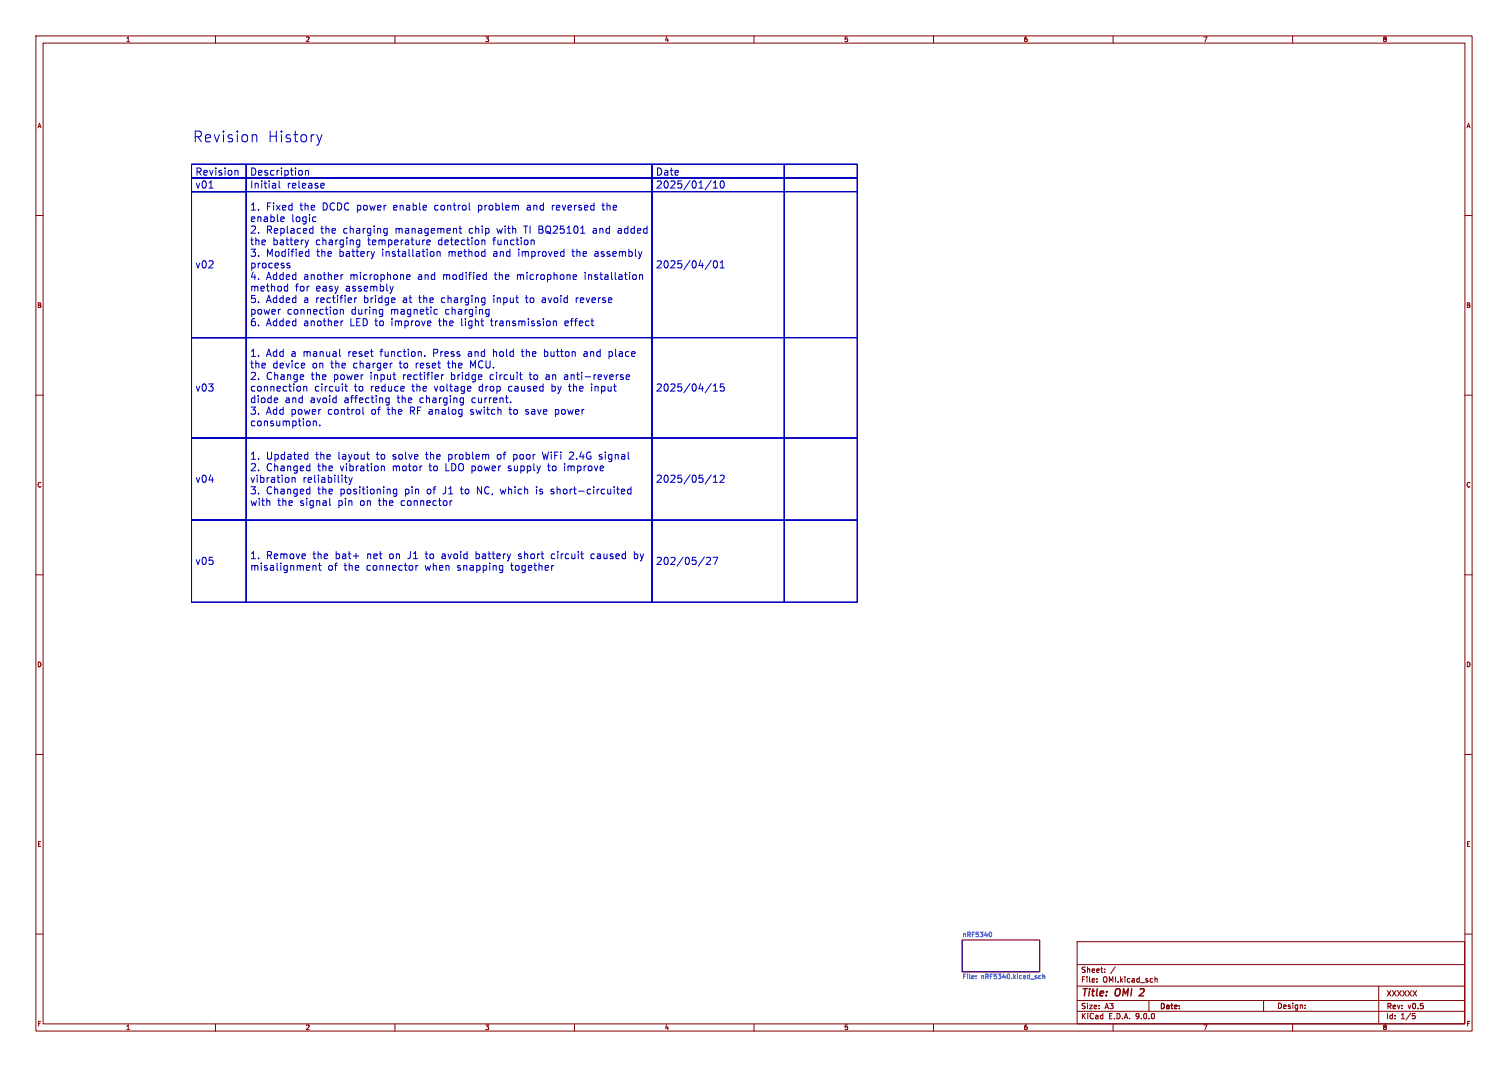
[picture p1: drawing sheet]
<svg xmlns="http://www.w3.org/2000/svg" width="420mm" height="297mm" viewBox="0 0 420 297" stroke-linecap="round" stroke-linejoin="round" font-family="sans-serif">
<g fill="none" stroke="#840000" stroke-width=".28">
<path d="M10 10h400v277h-400zM12 12h396v273h-396zM60 10v2M110 10v2M160 10v2M210 10v2M260 10v2M310 10v2M360 10v2M10 60h2M408 60h2M10 110h2"/>
<path d="M408 110h2M10 160h2M408 160h2M10 210h2M408 210h2M10 260h2M300 262.1h107.9v22.9h-107.9zM300 278.5h108M300 274.5h108M300 268.5h108M305.5 273.2v.2M305.5 272.5v.1"/>
<path d="M307.7 270.5v.2M307.7 269.8v.1M310.6 269.1l-1.3 1.9M320 278.5v3M321.7 271.9v1.5M321.7 272.5h.5l.1 .9M351.9 278.5v2.9M363.5 279.8v.1M384 274.5v10.5M408 260h2M60 285v2M110 285v2"/>
<path d="M160 285v2M210 285v2M260 285v2M300 281.5h108M310 285v2M360 285v2M363.5 280.6v.1M393.4 282.1h.7M393.5 282.7h.4l.3 .2-.2 .6-.5 .1"/>
</g>
<path d="M318.5 276.1l-1.3 1.1h1.3" fill="none" stroke="#840000" stroke-width=".4"/>
<path d="M268 261.6h21.6v8.9h-21.6z" fill="none" stroke="#840084" stroke-width=".28"/>
<path d="M275.8 259.5a.68 .68 0 0 1 .4 .6 .68 .68 0 0 1-.4 .6M271.8 272.3v.1M271.8 271.6v.2M289.3 272.2l.2 .2h.4M289.9 271.6h-.4l-.2 .2M290.4 271.7l.5-.1 .1 .8M290.4 271.1v1.3" fill="none" stroke="#008484" stroke-width=".28"/>
<g fill="none" stroke="#0000c2" stroke-width=".28">
<path d="M70.7 37.5h.4l.4 .4v1.6M88.2 37.5l.8 2M89 39.5l-.3 .7M89.7 37.5l-.7 2M53.3 45.7h15.3v3.8h-15.3zM53.3 49.5h15.3v3.8h-15.3zM53.3 53.3h15.3v40.7h-15.3zM53.3 45.7h185.5v121.9h-185.5zM53.3 49.5h185.5M53.3 53.3h15.3M58.2 52.4h1.1M65.7 47.4l.6 .3v1.1"/>
<path d="M68.6 45.7h113v3.8h-113zM68.6 49.5h113v3.8h-113zM68.6 53.3h113v40.7h-113zM68.6 45.7v121.9M77.7 50.4v1.7l.3 .3M85.1 47.6l.2-.2 .5 .1 .1 1.3M85.1 47.4v1.4M89.6 51l.6 .1 .1 .4-1 .2M90.2 52.3l-.6 .1M118.5 57.1l.3 .5-1 .2M118.7 58.4l-.2 .1M130.7 56.5v1.7l.3 .3"/>
<path d="M143.8 57.1l.6 .3v1.1M165.3 57.1l.1 .1M165.4 56.5v2M165.4 58.4l-.1 .1M181.6 45.7h36.8v3.8h-36.8zM181.6 49.5h36.8v3.8h-36.8zM181.6 53.3h36.8v40.7h-36.8zM181.6 45.7v121.9M198.1 50.3l-1.7 2.5M198.7 52.4h1.1M198.7 50.9l.5-.5v2M200.9 50.4h.1a1.07 1.07 0 0 1 .7 1 1.07 1.07 0 0 1-.7 1 1.33 1.33 0 0 1-.1-2z"/>
<path d="M218.4 45.7h20.4v3.8h-20.4zM218.4 49.5h20.4v3.8h-20.4zM218.4 53.3h20.4v40.7h-20.4zM218.4 45.7v121.9M78.5 60.4l.6 .1 .1 .3-1 .2M79.1 61.6l-.6 .1M79.5 79.7l.6 .1M80 73.8l.8 .4-.1 .3-.6 .1M80 73.3h.7M80.1 79v2M85 66.8l.4 1.3M85.3 71.3h.7"/>
<path d="M85.3 70.1h.7M85.4 68.1l-.2 .6M85.9 66.8l-.5 1.3M86 69.4v2M86.4 64.8h.8M86.6 63.6l-.2 .1M87 63.6l.2 .1M87.2 62.9v2M87.4 60.4l.6 .1M88 61.6l-.6 .1M95 76.5v1.3M95.5 76.5l-.5 .3"/>
<path d="M99.6 66.8l-.3 .4v.6l.3 .3 .6-.1M100 66.8l.2 .1M100.2 66.8v1.6l-.2 .3M103.3 70l.5 1.4M103.8 71.4l-.2 .4M104.3 70l-.5 1.4M106.9 64.5l.4 .4 .5-.1M107.8 63.6v1.6l-.4 .4-.4-.1M107.8 63.7l-.5-.1-.4 .4M108.6 79.7l.5 1.3M109.5 79.7l-.4 1.3M113.3 77.1l.9-.2-.1-.3-.6-.1-.2 .2v1h.8"/>
<path d="M119.2 66.8l-.3 .3v.8l.3 .2 .5-.1M119.5 66.8l.3 .5-.9 .2M120 70.1l.5-.1 .4 .4-.1 .8-.3 .2-.5-.1M121.7 70.2l.3-.2 .5 .1 .1 1.3M121.7 70v1.4M127.1 63.7l.1 1.2M127.8 63.6h.8M128.1 62.9v1.7l.5 .3M134.2 67l.3-.2 .5 .1 .1 1.2M134.2 66.8v1.3M134.6 77.6l.3 .2 .5-.1M134.9 70l.2 .1"/>
<path d="M135.1 69.4v2M135.1 71.3l-.2 .1M135.4 76.6l-.5-.1-.3 .2M135.4 75.8v2M147.9 67l.3-.2 .5 .1 .1 1.2M147.9 66.8v1.3M156.5 70l.6 .1M157.1 71.3l-.6 .1M157.1 69.4v2M159.6 77.1l1-.2-.1-.3-.6-.1-.3 .2 .1 1h.8M161.7 64.9h1.2M162.1 63.2l.2-.3v2"/>
<path d="M176.6 76.5l.5 .1 .2 .2-.1 .8-.6 .2M178.1 76.7l.3-.2 .5 .1 .1 1.2M178.1 76.5v1.3M178.8 70l-.5 1.4M198.1 72.5l-1.7 2.6M198.9 72.7l.2-.1a1.07 1.07 0 0 1 .7 1 1.07 1.07 0 0 1-.7 1 1.33 1.33 0 0 1-.2-1.9zM200.6 74.6h1.1M200.6 73.1l.5-.5v2M53.3 94h15.3v27.9h-15.3zM53.3 94h15.3M68.6 94h113v27.9h-113zM77.9 86.1h.2"/>
<path d="M80.1 80.9l-.6 .1M94.6 97.2v1.7l.3 .3M94.8 86.3l.3-.2 .4 .1 .1 1.3M94.8 86.1v1.4M95 89.3v1.4M95.5 89.3l-.5 .4M97.8 83l.1 .4-.9 .2M98.8 82.9v1.3M99.3 82.9l-.5 .4M103.2 97.9h.7M103.7 99.2h.2M106.4 86.1l.2 .1"/>
<path d="M106.6 86.1v1.6l-.2 .3M106.6 87.4l-.6 .1M109.1 81l-.3 .6M109.7 82.9l.3 .5-.9 .2M109.9 84.1l-.2 .1M117.1 97.9l.2 .3v1M118.3 99v.2M119.7 89.3l.3 .5-.9 .2M119.9 90.6l-.6 .1M120.9 87.1l.4 .4 .5-.1M121.8 86.2l-.5-.1-.4 .4M134.3 90.6l.4 .1"/>
<path d="M134.3 83h.8M134.3 84.1h.8M135.1 82.9v1.6l-.2 .3M135.3 87.3l.3 .2 .6-.1M135.3 88l.5 .1M136.2 86.2l-.6-.1-.3 .2M136.2 86.1v1.6l-.2 .3M143.6 82.9h.8M144.2 84.2h.2M153.2 89.5v1M154.1 89.5l.3-.2 .5 .1 .1 1.3M154.1 89.3v1.4"/>
<path d="M160.1 98l.1 1.2M164.6 89.3h.7M165 90.6l.3 .1M181.6 94h36.8v27.9h-36.8zM218.4 94h20.4v27.9h-20.4zM77.1 110.8l.2 .4-.9 .2M77.3 112l-.2 .1M84.6 107.7l.3-.2 .4 .1 .1 1.3M84.6 107.5v1.4M84.6 101.1l.3 .5-1 .2M84.8 102.3l-.2 .1M87.3 117.2v1.3"/>
<path d="M87.3 117.4l.2-.2 .5 .1 .1 1.2M89.1 118.3v.2M96 107.5h.8M96.3 106.9v1.7l.5 .3M101.1 113.3v1.7l.2 .3M108.4 110.8h-.6l-.4 .3 .2 .9h.8M108.4 110.8v1.6l-.2 .3M108.7 101.1v1.3M109.3 101.1l-.6 .4M109.4 104.3h.8M109.8 105.6h.4M112.3 107.5l.3 .5-1 .2"/>
<path d="M112.5 108.8l-.2 .1M123 104.3v1.3M123.5 104.3l-.5 .4M128.2 111.9l.3 .2 .6-.1M128.5 114l.2 .1M128.5 110.8l-.3 .1M128.7 114v1.6l-.2 .3M128.7 115.2l-.2 .1M128.9 110.8h.2M129.1 110.8v1.6l-.2 .3-.5 .1M130.9 107.5l.3 .5-1 .2M131.1 108.8l-.6 .1"/>
<path d="M133.9 104.3l.3 .5-.9 .2M134.1 105.6h-.2M140.8 110.8h.7M141.3 112.1h.2M142.2 111.9v.2M144.7 104.3h.7M145 103.6v1.8l.4 .2M172.8 104.7l.8 .6-.3 .3h-.5M173.5 104.4l-.4-.1-.3 .3M174.4 105l.9-.2v-.4l-.6-.1-.3 .3 .1 1h.8M198.1 106.8l-1.7 2.5M198.7 107.4l.5-.5v2"/>
<path d="M198.7 108.9h1.1M201.6 106.9h-.9l-.1 .9 .3-.2 .6 .1 .2 .3-.1 .7-.3 .2-.7-.2M53.3 121.9h15.3v22.9h-15.3zM53.3 121.9h15.3M68.6 121.9h113v22.9h-113zM81.3 132.9v1.4M81.6 132.9l-.3 .2M81.9 132.9l.3 .3v1.1M85.2 126.5l.5 .1M85.7 125.8v2M85.7 127.7l-.5 .1M85.7 129.7l.6 .1"/>
<path d="M85.7 136.2h.6M86.3 129v2M86.3 135.5v2M86.3 131h-.6M86.3 137.4l-.6 .1M91.8 138.7v1.7l.3 .3M95.9 132.9h.8M96.2 132.3v1.7l.5 .3M97.2 132.9l.4 1.4M97.6 134.3l-.3 .5M98.1 132.9l-.5 1.4M102.1 126.5h.8"/>
<path d="M102.4 125.8v1.7l.5 .3M106.2 129.9l.3-.2 .5 .1 .1 1.2M106.2 129.7v1.3M110.5 136.2h-.6l-.4 .3 .2 .9h.8M110.5 136.2v1.6l-.2 .3-.5 .1M117.5 129.7l-.3 .1M125.3 139.4v1.3M125.9 139.4l-.6 .4M135.5 126.5l.6 .3v1M168 129.8l.1 .4-.9 .2M171.7 136.2h.8M172 135.5v1.7l.5 .3"/>
<path d="M173.1 136.8l.9-.2-.1-.4h-.6l-.2 .2 .1 1h.7M175.1 127.7l.2 .1M175.7 136.2h-.5l-.4 .3 .2 .9h.7M175.7 135.5v2M181.6 121.9h36.8v22.9h-36.8zM198.1 132.2l-1.7 2.5M198.7 132.8l.5-.5v2M198.7 134.3h1.1M200.6 132.5l.7-.2 .4 .5-1.2 1.5h1.2M218.4 121.9h20.4v22.9h-20.4zM53.3 144.8h15.3v22.8h-15.3zM53.3 144.8h15.3"/>
<path d="M68.6 144.8h113v22.8h-113zM87.2 157.4v1.3M87.2 157.6l.2-.2 .5 .1 .1 1.2M88.7 157.4h.7M89 156.7v1.8l.4 .2M98.4 154.8h1.5M115.8 157.4v1.3M116.4 157.4l-.6 .4M139.3 157.5h.7M139.3 158.6h.7M140 157.4v1.6l-.2 .3-.5 .1M142.2 154.2l-.5 1.3"/>
<path d="M153.6 157.4v1.3M154.2 157.4l-.6 .4M161.7 154.2h.8M162 153.5v1.7l.5 .3M181.6 144.8h36.8v22.8h-36.8zM196.2 155l-1.7 2.6M196.8 155.3l.7-.2 .4 .6-1.2 1.4h1.2M198.6 155.1h1.3l-.9 2M218.4 144.8h20.4v22.8h-20.4z"/>
</g>
<g font-size="4.2" fill="#0000c2">
<text x="53.7" y="39.8">Revision</text>
<text x="74.5" y="39.8">History</text>
</g>
<g font-size="2.8" fill="#0000c2">
<text x="54.3" y="49.1">Revision</text>
<text x="54.3" y="52.7">v01</text>
<text x="69.5" y="49.1">Description</text>
<text x="69.5" y="52.7">Initial</text>
<text x="79.8" y="52.7">release</text>
<text x="182.6" y="49.1">Date</text>
<text x="182.6" y="52.7">2025/01/10</text>
<text x="69.5" y="58.8">1.</text>
<text x="74" y="58.8">Fixed</text>
<text x="83.4" y="58.8">the</text>
<text x="89.6" y="58.8">DCDC power</text>
<text x="109.4" y="58.8">enable</text>
<text x="120.9" y="58.8">control</text>
<text x="133.1" y="58.8">problem</text>
<text x="146.8" y="58.8">and</text>
<text x="153.8" y="58.8">reversed</text>
<text x="167.9" y="58.8">the</text>
<text x="69.5" y="62">enable</text>
<text x="69.5" y="65.2">2.</text>
<text x="74" y="65.2">Replaced</text>
<text x="81" y="62">logic</text>
<text x="89.2" y="65.2">the</text>
<text x="95.4" y="65.2">charging</text>
<text x="110" y="65.2">management</text>
<text x="130.5" y="65.2">chip</text>
<text x="138.4" y="65.2">with</text>
<text x="145.9" y="65.2">TI BQ25101</text>
<text x="165.2" y="65.2">and</text>
<text x="172.2" y="65.2">added</text>
<text x="69.5" y="68.4">the</text>
<text x="69.5" y="71.7">3.</text>
<text x="74" y="71.7">Modified</text>
<text x="75.8" y="68.4">battery</text>
<text x="87.7" y="68.4">charging</text>
<text x="88" y="71.7">the</text>
<text x="94.3" y="71.7">battery</text>
<text x="102.3" y="68.4">temperature</text>
<text x="106.2" y="71.7">installation</text>
<text x="121.9" y="68.4">detection</text>
<text x="124.8" y="71.7">method</text>
<text x="137.2" y="68.4">function</text>
<text x="137.3" y="71.7">and</text>
<text x="144.3" y="71.7">improved</text>
<text x="159.4" y="71.7">the</text>
<text x="165.7" y="71.7">assembly</text>
<text x="54.3" y="74.9">v02</text>
<text x="69.5" y="74.9">process</text>
<text x="182.6" y="74.9">2025/04/01</text>
<text x="69.5" y="78.1">4.</text>
<text x="69.5" y="81.3">method</text>
<text x="74" y="78.1">Added</text>
<text x="82.1" y="81.3">for</text>
<text x="84.4" y="78.1">another</text>
<text x="87.8" y="81.3">easy</text>
<text x="96.1" y="81.3">assembly</text>
<text x="97.3" y="78.1">microphone</text>
<text x="116.2" y="78.1">and</text>
<text x="123.2" y="78.1">modified</text>
<text x="137.7" y="78.1">the</text>
<text x="143.9" y="78.1">microphone</text>
<text x="162.8" y="78.1">installation</text>
<text x="69.5" y="84.5">5.</text>
<text x="69.5" y="87.8">power</text>
<text x="74" y="84.5">Added</text>
<text x="79.8" y="87.8">connection</text>
<text x="84.4" y="84.5">a rectifier</text>
<text x="97.6" y="87.8">during</text>
<text x="101.2" y="84.5">bridge</text>
<text x="108.7" y="87.8">magnetic</text>
<text x="112.1" y="84.5">at</text>
<text x="116.6" y="84.5">the</text>
<text x="122.9" y="84.5">charging</text>
<text x="123.9" y="87.8">charging</text>
<text x="137.4" y="84.5">input</text>
<text x="146.5" y="84.5">to</text>
<text x="151.1" y="84.5">avoid</text>
<text x="160.5" y="84.5">reverse</text>
<text x="69.5" y="91">6.</text>
<text x="74" y="91">Added</text>
<text x="84.4" y="91">another</text>
<text x="97.3" y="91">LED to</text>
<text x="108.9" y="91">improve</text>
<text x="122.2" y="91">the</text>
<text x="128.4" y="91">light</text>
<text x="136.8" y="91">transmission</text>
<text x="157.4" y="91">effect</text>
<text x="69.5" y="99.5">1.</text>
<text x="74" y="99.5">Add</text>
<text x="80.9" y="99.5">a manual</text>
<text x="96.8" y="99.5">reset</text>
<text x="105.8" y="99.5">function.</text>
<text x="120.5" y="99.5">Press</text>
<text x="130.3" y="99.5">and</text>
<text x="137.3" y="99.5">hold</text>
<text x="145.4" y="99.5">the</text>
<text x="151.6" y="99.5">button</text>
<text x="162.7" y="99.5">and</text>
<text x="169.7" y="99.5">place</text>
<text x="69.5" y="102.7">the</text>
<text x="69.5" y="106">2.</text>
<text x="74" y="106">Change</text>
<text x="75.8" y="102.7">device</text>
<text x="86.5" y="106">the</text>
<text x="86.8" y="102.7">on</text>
<text x="92" y="102.7">the</text>
<text x="92.8" y="106">power</text>
<text x="98.2" y="102.7">charger</text>
<text x="103" y="106">input</text>
<text x="111.2" y="102.7">to</text>
<text x="112.1" y="106">rectifier</text>
<text x="115.7" y="102.7">reset</text>
<text x="124.7" y="102.7">the</text>
<text x="125.5" y="106">bridge</text>
<text x="130.9" y="102.7">MCU.</text>
<text x="136.4" y="106">circuit</text>
<text x="147.5" y="106">to</text>
<text x="152" y="106">an</text>
<text x="157.2" y="106">anti-reverse</text>
<text x="54.3" y="109.2">v03</text>
<text x="69.5" y="109.2">connection</text>
<text x="69.5" y="112.4">diode</text>
<text x="79.2" y="112.4">and</text>
<text x="86.2" y="112.4">avoid</text>
<text x="87.4" y="109.2">circuit</text>
<text x="95.7" y="112.4">affecting</text>
<text x="98.5" y="109.2">to</text>
<text x="103" y="109.2">reduce</text>
<text x="110.5" y="112.4">the</text>
<text x="114.6" y="109.2">the</text>
<text x="116.8" y="112.4">charging</text>
<text x="120.9" y="109.2">voltage</text>
<text x="131.3" y="112.4">current.</text>
<text x="133.3" y="109.2">drop</text>
<text x="141.6" y="109.2">caused</text>
<text x="153.6" y="109.2">by</text>
<text x="158.5" y="109.2">the</text>
<text x="164.8" y="109.2">input</text>
<text x="182.6" y="109.2">2025/04/15</text>
<text x="69.5" y="115.6">3.</text>
<text x="69.5" y="118.8">consumption.</text>
<text x="74" y="115.6">Add</text>
<text x="80.9" y="115.6">power</text>
<text x="91.1" y="115.6">control</text>
<text x="103.3" y="115.6">of</text>
<text x="107.8" y="115.6">the</text>
<text x="114.1" y="115.6">RF analog</text>
<text x="131" y="115.6">switch</text>
<text x="142" y="115.6">to</text>
<text x="146.5" y="115.6">save</text>
<text x="154.7" y="115.6">power</text>
<text x="69.5" y="128.1">1.</text>
<text x="69.5" y="131.4">2.</text>
<text x="74" y="128.1">Updated</text>
<text x="74" y="131.4">Changed</text>
<text x="87.7" y="128.1">the</text>
<text x="88.3" y="131.4">the</text>
<text x="94" y="128.1">layout</text>
<text x="94.6" y="131.4">vibration</text>
<text x="104.7" y="128.1">to</text>
<text x="109.2" y="131.4">motor</text>
<text x="109.2" y="128.1">solve</text>
<text x="118.5" y="128.1">the</text>
<text x="119.4" y="131.4">to</text>
<text x="124" y="131.4">LDO power</text>
<text x="124.8" y="128.1">problem</text>
<text x="138.5" y="128.1">of</text>
<text x="141.5" y="131.4">supply</text>
<text x="143" y="128.1">poor</text>
<text x="151.2" y="128.1">WiFi 2.4G</text>
<text x="152.7" y="131.4">to</text>
<text x="157.2" y="131.4">improve</text>
<text x="167.1" y="128.1">signal</text>
<text x="54.3" y="134.6">v04</text>
<text x="69.5" y="134.6">vibration</text>
<text x="69.5" y="137.8">3.</text>
<text x="74" y="137.8">Changed</text>
<text x="84.2" y="134.6">reliability</text>
<text x="88.3" y="137.8">the</text>
<text x="94.6" y="137.8">positioning</text>
<text x="112.6" y="137.8">pin</text>
<text x="118.8" y="137.8">of</text>
<text x="123.3" y="137.8">J1</text>
<text x="128.3" y="137.8">to</text>
<text x="132.8" y="137.8">NC, which</text>
<text x="149.4" y="137.8">is</text>
<text x="153.6" y="137.8">short-circuited</text>
<text x="182.6" y="134.6">2025/05/12</text>
<text x="69.5" y="141">with</text>
<text x="77.1" y="141">the</text>
<text x="83.4" y="141">signal</text>
<text x="94" y="141">pin</text>
<text x="100.1" y="141">on</text>
<text x="105.3" y="141">the</text>
<text x="111.6" y="141">connector</text>
<text x="69.5" y="155.8">1.</text>
<text x="74" y="155.8">Remove</text>
<text x="87" y="155.8">the</text>
<text x="93.2" y="155.8">bat+</text>
<text x="102" y="155.8">net</text>
<text x="108.3" y="155.8">on</text>
<text x="113.5" y="155.8">J1</text>
<text x="118.5" y="155.8">to</text>
<text x="123" y="155.8">avoid</text>
<text x="132.5" y="155.8">battery</text>
<text x="144.5" y="155.8">short</text>
<text x="153.7" y="155.8">circuit</text>
<text x="164.8" y="155.8">caused</text>
<text x="176.8" y="155.8">by</text>
<text x="54.3" y="157.4">v05</text>
<text x="69.5" y="159">misalignment</text>
<text x="91.1" y="159">of</text>
<text x="95.6" y="159">the</text>
<text x="101.9" y="159">connector</text>
<text x="118.2" y="159">when</text>
<text x="127.2" y="159">snapping</text>
<text x="142.3" y="159">together</text>
<text x="182.6" y="157.4">202/05/27</text>
</g>
<g font-size="2.8" fill="#840000">
<text x="301" y="277.9">Title:</text>
<text x="310.6" y="277.9">OMI</text>
<text x="318.3" y="277.9">2</text>
</g>
<g font-size="2.1" fill="#840000">
<text x="301" y="273.7">File:</text>
<text x="301" y="271">Sheet:</text>
<text x="307.1" y="273.7">OMI.kicad_sch</text>
<text x="301" y="281.1">Size:</text>
<text x="307.6" y="281.1">A3</text>
<text x="323" y="281.1">Date:</text>
<text x="355.6" y="281">Design:</text>
<text x="386" y="277.8">XXXXXX</text>
<text x="386" y="281.3">Rev:</text>
<text x="392.4" y="281.3">v0.5</text>
<text x="301" y="283.9">KiCad</text>
<text x="308.7" y="283.9">E.D.A.</text>
<text x="316.3" y="283.9">9.0.0</text>
<text x="386" y="283.9">Id:</text>
<text x="390.1" y="283.9">1/5</text>
</g>
<g font-size="1.8" fill="#840000">
<text x="35" y="11.9">1</text>
<text x="85" y="11.9">2</text>
<text x="135" y="11.9">3</text>
<text x="185" y="11.9">4</text>
<text x="235" y="11.9">5</text>
<text x="285" y="11.9">6</text>
<text x="335" y="11.9">7</text>
<text x="385" y="11.9">8</text>
<text x="10.3" y="35.9">A</text>
<text x="408.3" y="35.9">A</text>
<text x="10.3" y="85.9">B</text>
<text x="408.2" y="85.9">B</text>
<text x="10.3" y="135.9">C</text>
<text x="408.2" y="135.9">C</text>
<text x="10.3" y="185.9">D</text>
<text x="408.2" y="185.9">D</text>
<text x="10.3" y="235.9">E</text>
<text x="408.3" y="235.9">E</text>
<text x="10.3" y="285.9">F</text>
<text x="35" y="286.9">1</text>
<text x="85" y="286.9">2</text>
<text x="135" y="286.9">3</text>
<text x="185" y="286.9">4</text>
<text x="235" y="286.9">5</text>
<text x="285" y="286.9">6</text>
<text x="335" y="286.9">7</text>
<text x="385" y="286.9">8</text>
<text x="408.3" y="285.9">F</text>
</g>
<g font-size="1.8" fill="#008484">
<text x="268" y="260.9">nRF5340</text>
<text x="268" y="272.8">File:</text>
<text x="273.2" y="272.8">nRF5340.kicad_sch</text>
</g>
</svg>
